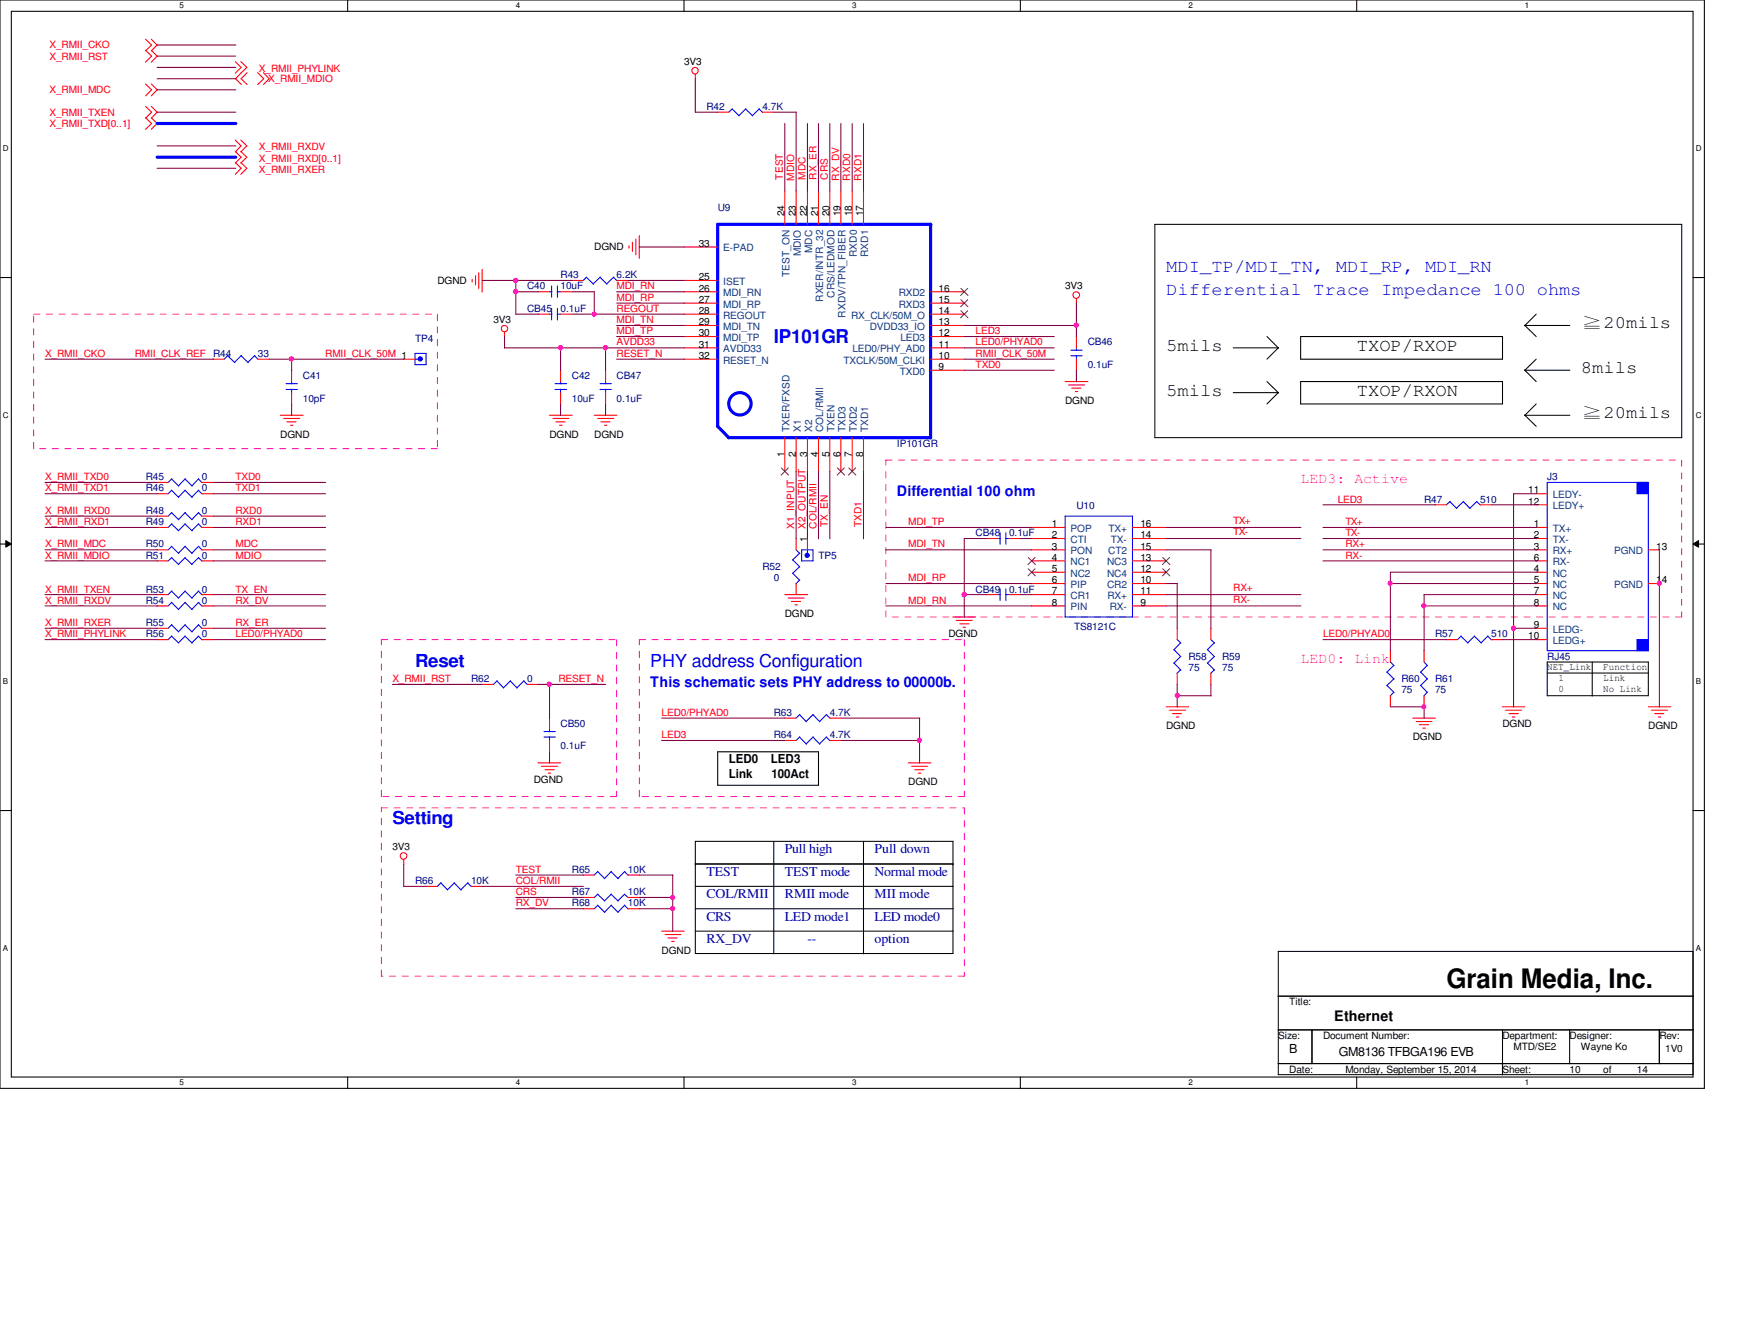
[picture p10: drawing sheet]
<svg xmlns="http://www.w3.org/2000/svg" width="279mm" height="216mm" viewBox="0 0 279 216" stroke-linecap="round" stroke-linejoin="round" font-family="sans-serif">
<path d="M0 0h274.2v175h-274.2zM1.8 1.8h270.5v171.3h-270.5z" fill="none" stroke="#000" stroke-width=".17"/>
<g fill="#fff">
<path d="M28.9 .2h.6v1.4h-.6z"/>
<path d="M28.9 173.4h.6v1.4h-.6z"/>
</g>
<path d="M55.9 0v1.8M55.9 173.1v1.9" fill="none" stroke="#000" stroke-width=".17"/>
<g fill="#fff">
<path d="M83 .2h.7v1.4h-.7z"/>
<path d="M83 173.4h.7v1.4h-.7z"/>
</g>
<path d="M110 0v1.8M110 173.1v1.9" fill="none" stroke="#000" stroke-width=".17"/>
<g fill="#fff">
<path d="M137.1 .2h.7v1.4h-.7z"/>
<path d="M137.1 173.4h.7v1.4h-.7z"/>
</g>
<path d="M164.1 0v1.8M164.1 173.1v1.9" fill="none" stroke="#000" stroke-width=".17"/>
<g fill="#fff">
<path d="M191.2 .2h.7v1.4h-.7z"/>
<path d="M191.2 173.4h.7v1.4h-.7z"/>
</g>
<path d="M218.2 0v1.8M218.2 173.1v1.9" fill="none" stroke="#000" stroke-width=".17"/>
<g fill="#fff">
<path d="M245.3 .2h.7v1.4h-.7z"/>
<path d="M245.3 173.4h.7v1.4h-.7z"/>
<path d="M.5 23.2h.9v1.4h-.9z"/>
<path d="M272.8 23.2h.9v1.4h-.9z"/>
<path d="M.5 66h.9v1.4h-.9z"/>
<path d="M272.8 66h.9v1.4h-.9z"/>
</g>
<path d="M0 44.6h1.8M272.3 44.6h1.9" fill="none" stroke="#000" stroke-width=".17"/>
<g fill="#fff">
<path d="M.5 108.8h.8v1.4h-.8z"/>
<path d="M272.8 108.8h.8v1.4h-.8z"/>
</g>
<path d="M0 87.5h1.8M272.3 87.5h1.9" fill="none" stroke="#000" stroke-width=".17"/>
<path d="M.9 86.9l.9 .6-.9 .5zM272.3 87.5l.9-.6v1.1z" fill="#000"/>
<path d="M.9 86.9l.9 .6-.9 .5zM272.3 87.5l.9-.6v1.1z" fill="none" stroke="#000" stroke-width=".16"/>
<g fill="#fff">
<path d="M.5 151.7h.8v1.4h-.8z"/>
<path d="M272.8 151.7h.8v1.4h-.8z"/>
</g>
<g fill="none" stroke="#000" stroke-width=".17">
<path d="M185.8 36.1h84.7v34.3h-84.7zM198.4 55.9h7.3M203.8 54.1l1.9 1.9M205.7 55.9l-1.9 1.8M209.2 54.1h32.5v3.6h-32.5zM245.2 59.5l1.9 1.8M245.2 52.3l1.9 1.8M245.3 59.5h7.2M245.3 52.3h7.2M247.1 50.5l-1.9 1.9M247.1 57.7l-1.9 1.9M198.4 63.1h7.3"/>
<path d="M203.8 61.3l1.9 1.9M205.7 63.1l-1.9 1.8M209.2 61.3h32.5v3.6h-32.5zM245.2 66.7l1.9 1.8M245.3 66.8h7.2M247.1 64.9l-1.9 1.9M248.9 108.2h16.3M248.9 106.4h16.2v5.4h-16.2zM256.1 106.4v5.5M0 130.3h1.8M111.8 138.9h.1M111.8 135.3h41.5v18h-41.5z"/>
<path d="M111.8 138.9h41.5M115.4 120.9h16.3v5.3h-16.3zM124.5 135.3v18M138.9 135.3v18M153.3 138.9h.1M272.3 130.3h1.9M111.8 142.5h41.5M111.8 146.1h41.5M111.8 149.7h41.5M205.6 153h66.7v19.8h-66.7zM205.6 160.1h66.7M205.6 165.6h66.7"/>
<path d="M205.6 171h66.7M211 165.6v5.4M241.7 165.5v7.3M252.5 165.6v5.4M266.9 165.6v5.4"/>
</g>
<g fill="none" stroke="#f0f" stroke-width=".16" stroke-dasharray="1 1 1 1 1 1 1 1">
<path d="M5.4 50.5h65M70.4 50.5v21.6M5.4 72.1v-21.6M70.4 72.1h-65M142.5 74h128M270.5 74v25.2M142.5 99.2v-25.2M270.5 99.2h-128M61.3 102.8h37.9M99.2 102.8v25.3M102.8 102.8h52.3M155.1 102.8v25.3"/>
<path d="M61.3 128.1v-25.3M61.3 129.9h93.8M99.2 128.1h-37.9M102.8 128.1v-25.3M155.1 128.1h-52.3M155.1 129.9v27M61.3 156.9v-27M155.1 156.9h-93.8"/>
</g>
<g fill="none" stroke="#f00" stroke-width=".17">
<path d="M23.4 17.1l1 .9-1 1M23.4 6.3l1 .9-1 1M23.4 8.1l1 .9-1 1M23.4 13.5l1 .9-1 1M23.4 18.9l1 1-1 .9M24.3 17.1l1 .9-1 1M24.3 6.3l1 .9-1 1M24.3 8.1l1 .9-1 1M24.3 13.5l1 .9-1 1M24.3 18.9l1 1-1 .9M37.8 9.9l1 .9-1 1M38.7 9.9l1 .9-1 1"/>
<path d="M38.8 11.7l-.9 1 .9 .9M39.8 11.7l-1 1 1 .9M41.4 11.7l1 1-1 .9M42.4 11.7l.9 1-.9 .9M111.8 11.9v.8M37.8 22.5l1 1-1 .9M37.8 26.1l1 1-1 .9M37.8 24.3l1 1-1 .9M38.7 22.5l1 1-1 .9M38.7 26.1l1 1-1 .9M38.7 24.3l1 1-1 .9M101.2 39.5v.4"/>
<path d="M101.7 38.9v1.5M102.3 38.4v2.6M102.8 37.9v3.6M75.9 44.9v.4M76.5 44.3v1.5M77 43.9v2.5M77.6 43.3v3.6M81.2 53.4v.7M173.1 48v.8M173.1 54.1v1.8M173.1 57.7v1.8M45.1 66.8h3.7"/>
<path d="M45.6 67.3h2.6M46.1 67.8h1.5M46.7 68.4h.4M88.4 66.8h3.6M88.9 67.3h2.6M89.4 67.8h1.5M90 68.4h.4M95.6 66.8h3.6M96.1 67.3h2.6M96.6 67.8h1.5M97.2 68.4h.4M171.3 61.3h3.7"/>
<path d="M171.9 61.9h2.6M172.4 62.4h1.5M173 62.9h.4M126.2 95.6h3.7M126.8 96.1h2.6M127.3 96.7h1.5M127.9 97.2h.4M153.2 99.2h3.7M153.8 99.7h2.6M158.7 95.6h1.8M162.3 95.6h1.8M230.8 81.2h1.9"/>
<path d="M238.1 81.2h1.8M126.2 115.4h1.9M133.5 115.4h1.8M154.4 100.3h1.5M154.9 100.8h.4M187.6 113.6h3.6M188.1 114.2h2.6M188.6 114.7h1.5M189.2 115.3h.4M223.6 104.6v1.8M223.6 111.8v1.8M227.2 115.4h3.7"/>
<path d="M227.8 116h2.5M228.3 116.5h1.5M228.9 117.1h.4M241.6 113.6h3.7M242.2 114.2h2.5M242.7 114.7h1.5M243.2 115.3h.5M265.1 113.6h3.7M265.6 114.2h2.6M266.1 114.7h1.5M266.7 115.3h.4M64.9 138.2v.7"/>
<path d="M86.5 122.6h3.7M87.1 123.2h2.6M87.7 123.7h1.5M88.2 124.3h.4M146.1 122.6h3.6M146.6 123.2h2.6M147.2 123.7h1.4M147.7 124.3h.4M106.4 149.7h3.7M107 150.2h2.5M107.4 150.8h1.5M108 151.3h.5"/>
<circle cx="111.8" cy="11.4" r=".52"/>
<circle cx="81.2" cy="52.8" r=".51"/>
<circle cx="173.1" cy="47.4" r=".54"/>
<circle cx="64.9" cy="137.6" r=".54"/>
</g>
<g fill="none" stroke="#00f" stroke-width=".17">
<path d="M66.8 56.8h1.7v1.8h-1.7zM172.3 57.2h1.8M172.3 56.3h1.8M173.1 55.9v.4M173.1 57.1v.6M160.5 95.6h.4M160.9 94.7v1.8M161.8 95.6h.5M161.8 94.7v1.8M233.2 80.6l1.1 1.1M233.3 80.6l-.6 .6M235.4 80.6l1.1 1.1"/>
<path d="M235.4 80.6l-1.1 1.1M237.5 80.6l.6 .6M237.6 80.6l-1.2 1.1M128.6 114.9l1.1 1.1M128.7 114.9l-.6 .5M130.8 114.9l1.1 1.1M130.8 114.9l-1.1 1.1M132.9 114.9l.6 .6M133 114.9l-1.2 1.1M223.1 108l1.1 1.2M223.1 110.2l1.1 1.1M223.6 106.4l.6 .6"/>
<path d="M224.2 107l-1.1 1.1M224.2 109.1l-1.1 1.1M224.2 111.3l-.6 .6"/>
</g>
<circle cx="67.6" cy="57.7" r=".34" fill="#00f"/>
<g fill="none" stroke="#00f" stroke-width=".17">
<path d="M36.6 57.2l1.2 1.1M36.7 57.1l-.6 .6M38.8 57.2l1.1 1.1M38.8 57.1l-1.1 1.2M40.9 57.2l.6 .6M41 57.1l-1.1 1.2M66.8 57.7h.5M88.4 46.9h.4M88.7 46v1.8M89.6 46.9h.6M89.7 46v1.8M89.3 62.6h1.8"/>
<path d="M89.3 61.7h1.8M90.2 61.3v.4M90.2 62.6v.5M27.6 84.2l1.1 1.1M27.6 87.8l1.1 1.2M27.6 82.4l1.1 1.2M27.6 89.7l1.1 1.1M27.6 95l1.1 1.2M27.6 84.2l-.5 .6M27.6 87.8l-.5 .6M27.6 82.4l-.5 .6M27.6 89.6l-.5 .6"/>
<path d="M27.6 95l-.5 .6M29.8 84.2l1.1 1.1M29.8 87.8l1.1 1.2M29.8 82.4l1.1 1.2M29.8 89.7l1.1 1.1M29.8 95l1.1 1.2M29.8 84.2l-1.1 1.1M29.8 87.8l-1.1 1.1M29.8 82.4l-1.1 1.1M29.8 89.6l-1.1 1.1M29.8 95l-1.1 1.1M31.9 84.2l.6 .6"/>
<path d="M31.9 87.8l.6 .6M31.9 82.4l.6 .6M31.9 89.7l.6 .5M31.9 95l.6 .6M32 84.2l-1.1 1.1M32 87.8l-1.1 1.1M32 82.4l-1.1 1.1M32 89.6l-1.1 1.1M32 95l-1.1 1.1M128.9 88.4h1.9v1.8h-1.9zM27.6 100.5l1.1 1.1M27.6 100.4l-.5 .6"/>
<path d="M29.8 100.5l1.1 1.1M29.8 100.4l-1.1 1.2M31.9 100.5l.6 .5M32 100.4l-1.1 1.2M79.9 109.5l1.1 1.1M80 109.4l-.6 .6M82.1 109.5l1.1 1.1M82.1 109.4l-1.1 1.2M84.2 109.5l.6 .6M84.3 109.4l-1.2 1.2M87.5 118.5h1.8M87.5 117.6h1.8"/>
<path d="M88.4 117.2v.4M88.4 118.4v.6M128.6 118.5l1.1 1.1M128.7 118.4l-.6 .6M130.8 118.5l1.1 1.1M130.8 118.4l-1.1 1.2M132.9 118.5l.6 .6M133 118.4l-1.2 1.2M194.2 104.4l1.2 1.2M194.2 106.6l1.2 1.1M194.8 102.8l.6 .6M195.3 103.3l-1.1 1.2"/>
<path d="M195.3 105.5l-1.1 1.1M195.3 107.7l-.6 .5M228.5 108l1.1 1.2M228.5 110.2l1.1 1.1M229.1 106.4l.5 .6M229.6 107l-1.1 1.1M229.6 109.1l-1.1 1.1M229.6 111.3l-.6 .6M235 102.3l1.1 1.1M235 102.2l-.6 .6M237.2 102.3l1.1 1.1M237.2 102.2l-1.1 1.1"/>
<path d="M239.3 102.3l.6 .6M239.4 102.2l-1.1 1.1M70.9 141.9l1.1 1.2M71 141.9l-.6 .6M73.1 141.9l1.1 1.2M73.1 141.9l-1.1 1.1M75.2 141.9l.6 .6M75.3 141.9l-1.2 1.1"/>
<circle cx="67.6" cy="57.7" r=".34"/>
</g>
<g fill="none" stroke="#f00" stroke-width=".17">
<path d="M110 39.7h5.4M126.2 30.7v5.4M128.1 30.7v5.4M129.9 30.7v5.4M131.7 30.7v5.4M133.5 30.7v5.4M135.3 30.7v5.4M137.1 30.7v5.4M138.9 30.7v5.4M34.3 57.7h1.8M41.5 57.7h1.8M64.9 57.7h1.9"/>
<path d="M86.6 46.9h1.8M90.2 46.9h1.8M90.2 59.5v1.8M110 57.7h5.4M110 55.9h5.4M110 54.1h5.4M110 52.3h5.4M110 50.5h5.4M110 48.7h5.4M110 46.9h5.4M110 45.1h5.4M149.7 57.7h5.4"/>
<path d="M149.7 59.5h5.4M149.7 55.9h5.4M149.7 54.1h5.4M149.7 52.3h5.4M149.7 50.5h5.4M149.7 48.7h5.4M149.7 46.9h5.4M90.2 63.1v1.8M126.2 70.4v5.4M128.1 70.4v5.4M129.9 70.4v5.4M131.7 70.4v5.4"/>
<path d="M133.5 70.4v5.4M135.3 70.4v5.4M137.1 70.4v5.4M138.9 70.4v5.4M25.3 84.8h1.8M25.3 88.4h1.8M25.3 83h1.8M25.3 90.2h1.8M25.3 95.6h1.8M32.5 84.8h1.8M32.5 88.4h1.8M32.5 83h1.8"/>
<path d="M32.5 90.2h1.8M32.5 95.6h1.8M25.3 101h1.8M32.5 101h1.8M77.6 110h1.8M84.8 110h1.8M88.4 115.4v1.8M88.4 119v1.9M126.2 119h1.9M133.5 119h1.8M194.8 101v1.8M194.8 108.2v1.8"/>
<path d="M229.1 104.6v1.8M229.1 111.8v1.8M232.7 102.8h1.7M239.9 102.8h1.8M68.5 142.5h1.9M75.8 142.5h1.8"/>
</g>
<g fill="none" stroke="#00f" stroke-width=".51">
<path d="M149.7 36.1v34.3M149.7 36.1h-34.3v32.5M115.4 68.5l1.8 1.9M117.2 70.4h32.5"/>
<circle cx="119" cy="64.9" r="1.8"/>
</g>
<path d="M154.6 50l1.1 1.1M154.6 48.2l1.1 1.1M154.6 46.4l1.1 1.1M155.7 50l-1.2 1.1M155.7 48.2l-1.2 1.1M155.7 46.4l-1.2 1.1M125.7 75.2l1.1 1.2M126.8 75.2l-1.2 1.2M134.7 75.2l1.1 1.2M135.8 75.2l-1.1 1.2M136.5 75.2l1.2 1.2M137.6 75.2l-1.1 1.2" fill="none" stroke="#804000" stroke-width=".16"/>
<circle cx="129.8" cy="89.3" r=".34" fill="#00f"/>
<g fill="none" stroke="#00f" stroke-width=".17">
<path d="M117.8 17.5l1.1 1.1M117.8 17.5l-.6 .5M119.9 17.5l1.2 1.1M120 17.5l-1.1 1.1M122.1 17.5l.6 .6M122.1 17.5l-1.1 1.1M88.4 50.5h.4M88.7 49.6v1.8M89.6 50.5h.6M89.7 49.6v1.8M94.3 44.6l1.2 1.1M94.4 44.5l-.6 .6"/>
<path d="M96.5 44.6l1.1 1.1M96.6 44.5l-1.2 1.1M98.7 44.6l.5 .5M98.7 44.5l-1.1 1.1M46 62.6h1.8M46 61.7h1.8M46.9 61.3v.4M46.9 62.6v.5M248.9 77.6h16.2v27h-16.2zM127.5 90l1.2 1.1M127.5 92.2l1.2 1.1M128.1 88.4l.6 .6"/>
<path d="M128.6 88.9l-1.1 1.1M128.6 91.1l-1.1 1.1M128.6 93.3l-.6 .6M129.9 88.4v.6M27.6 102.3l1.1 1.1M27.6 102.2l-.5 .6M29.8 102.3l1.1 1.1M29.8 102.2l-1.1 1.1M31.9 102.3l.6 .6M32 102.2l-1.1 1.1M188.8 104.4l1.1 1.2M188.8 106.6l1.1 1.1"/>
<path d="M189.4 102.8l.5 .6M189.9 103.3l-1.1 1.2M189.9 105.5l-1.1 1.1M189.9 107.7l-.6 .5M96.1 140.1l1.2 1.2M96.2 140.1l-.6 .6M98.3 140.1l1.1 1.2M98.3 140.1l-1.1 1.1M100.5 140.1l.5 .6M100.5 140.1l-1.1 1.1"/>
<circle cx="129.8" cy="89.3" r=".34"/>
</g>
<g fill="none" stroke="#f00" stroke-width=".17">
<path d="M115.4 18h1.8M122.6 18h1.9M46.9 59.5v1.8M86.6 50.5h1.8M90.2 50.5h1.8M92 45.1h1.8M99.2 45.1h1.8M46.9 63.1v1.8M128.1 86.6v1.8M128.1 93.8v1.8M129.9 86.6v1.8M25.3 102.8h1.8"/>
<path d="M32.5 102.8h1.8M189.4 101v1.8M189.4 108.2v1.8M93.8 140.7h1.8M101 140.7h1.8"/>
</g>
<path d="M263.3 77.6h1.8v1.8h-1.8z" fill-rule="evenodd" fill="#00f"/>
<path d="M263.3 77.6h1.8v1.8h-1.8z" fill="none" stroke="#00f" stroke-width=".17"/>
<path d="M263.3 102.8h1.8v1.8h-1.8z" fill-rule="evenodd" fill="#00f"/>
<g fill="none" stroke="#00f" stroke-width=".17">
<path d="M27.6 78.8l1.1 1.2M27.6 77l1.1 1.1M27.6 78.8l-.5 .6M27.6 77l-.5 .6M29.8 78.8l1.1 1.2M29.8 77l1.1 1.1M29.8 78.8l-1.1 1.1M29.8 77l-1.1 1.1M31.9 78.8l.6 .6M31.9 77l.6 .6M32 78.8l-1.1 1.1M32 77l-1.1 1.1"/>
<path d="M96.5 62.6h1.8M96.5 61.7h1.8M97.4 61.3v.4M97.4 62.6v.5M27.6 96.9l1.1 1.1M27.6 96.8l-.5 .6M29.8 96.9l1.1 1.1M29.8 96.8l-1.1 1.2M31.9 96.9l.6 .6M32 96.8l-1.1 1.2M160.5 86.6h.4M160.9 85.6v1.9"/>
<path d="M161.8 86.6h.5M161.8 85.6v1.9M171.3 83h10.9v16.2h-10.9zM263.3 102.8h1.8v1.8h-1.8zM96.1 143.8l1.2 1.1M96.1 145.5l1.2 1.2M96.2 143.7l-.6 .6M96.2 145.5l-.6 .6M98.3 143.8l1.1 1.1M98.3 145.5l1.1 1.2M98.3 143.7l-1.1 1.1M98.3 145.5l-1.1 1.1"/>
<path d="M100.5 143.8l.5 .5M100.5 145.5l.5 .6M100.5 143.7l-1.1 1.1M100.5 145.5l-1.1 1.1"/>
</g>
<g fill="none" stroke="#f00" stroke-width=".17">
<path d="M97.4 59.5v1.8M25.3 79.4h1.8M25.3 77.6h1.8M32.5 79.4h1.8M32.5 77.6h1.8M97.4 63.1v1.8M247.1 79.4h1.8M25.3 97.4h1.8M32.5 97.4h1.8M158.7 86.6h1.8M162.3 86.6h1.8M165.9 84.8h5.4"/>
<path d="M165.9 86.6h5.4M165.9 88.4h5.4M165.9 92h5.4M165.9 93.8h5.4M165.9 90.2h5.4M165.9 95.6h5.4M165.9 97.4h5.4M182.2 84.8h5.4M182.2 86.6h5.4M182.2 88.4h5.4M182.2 92h5.4M182.2 93.8h5.4"/>
<path d="M182.2 90.2h5.4M182.2 95.6h5.4M182.2 97.4h5.4M247.1 84.8h1.8M247.1 86.6h1.8M247.1 88.4h1.8M247.1 92h1.8M247.1 93.8h1.8M247.1 90.2h1.8M247.1 95.6h1.8M247.1 97.4h1.8M247.1 81.2h1.8"/>
<path d="M265.1 88.4h1.8M265.1 93.8h1.8M247.1 101h1.8M247.1 102.8h1.8M93.8 144.3h1.8M93.8 146.1h1.8M101 144.3h1.8M101 146.1h1.8"/>
</g>
<path d="M165.4 89.6l1.1 1.2M165.4 91.4l1.1 1.2M166.5 89.6l-1.1 1.2M166.5 91.4l-1.1 1.2M187 91.4l1.2 1.2M187 89.6l1.2 1.2M188.1 91.4l-1.1 1.2M188.1 89.6l-1.1 1.2" fill="none" stroke="#804000" stroke-width=".16"/>
<path d="M25.3 19.9h12.6M25.3 25.3h12.6" fill="none" stroke="#00f" stroke-width=".51"/>
<g fill="none" stroke="#800040" stroke-width=".17">
<path d="M25.3 18h12.6M25.3 14.4h12.6M25.3 10.8h12.6M25.3 12.7h12.6M25.3 9h12.6M25.3 7.2h12.6M111.8 18h3.7M111.8 12.7v5.4M124.5 18h3.6M126.2 19.9v10.8M128.1 18v12.7M129.9 19.9v10.8"/>
<path d="M131.7 19.9v10.8M133.5 19.9v10.8M135.3 19.9v10.8M137.1 19.9v10.8M138.9 19.9v10.8M25.3 23.5h12.6M25.3 27.1h12.6M102.8 39.7h7.3M7.2 57.7h27.1M43.3 57.7h21.7M46.9 57.7v1.9M77.6 45.1h14.4"/>
<path d="M81.2 55.9h28.9M81.2 54.1v1.9M83 46.9h3.6M83 45.1v5.4M83 50.5h3.6M90.2 55.9v3.7M92 46.9h3.6M92 50.5h18.1M95.6 46.9v3.6M97.4 55.9v3.7M99.2 54.1h10.9M99.2 52.3h10.9"/>
<path d="M99.2 46.9h10.9M99.2 48.7h10.9M99.2 57.7h10.9M101 45.1h9.1M155.1 54.1h14.5M155.1 52.3h18.1M155.1 55.9h14.5M155.1 59.5h14.5M155.1 57.7h14.5M173.1 48.7v5.4M173.1 59.5v1.9M7.2 79.4h18.1"/>
<path d="M7.2 77.6h18.1M34.3 79.4h18.1M34.3 77.6h18.1M46.9 64.9v1.9M90.2 64.9v1.9M97.4 64.9v1.9M128.1 75.8v10.8M129.9 75.8v10.8M131.7 75.8v10.8M133.5 75.8v10.8M138.9 75.8v10.8M243.4 79.4h3.7"/>
<path d="M243.5 79.4v34.3M7.2 88.4h18.1M7.2 95.6h18.1M7.2 90.2h18.1M7.2 97.4h18.1M7.2 84.8h18.1M7.2 83h18.1M34.3 88.4h18.1M34.3 95.6h18.1M34.3 90.2h18.1M34.3 97.4h18.1M34.3 84.8h18.1"/>
<path d="M34.3 83h18.1M142.5 88.4h23.5M142.5 93.8h23.5M142.5 97.4h23.5M142.5 84.8h23.5M155.1 95.6h3.6M158.7 86.6h-3.6v12.6M164.1 86.6h1.9M164.1 95.6h1.9M187.6 86.6h21.7M187.6 88.4h7.2M187.6 95.6h21.7"/>
<path d="M187.6 93.8h1.8M187.6 97.4h21.7M187.6 84.8h21.7M189.4 93.8v7.2M194.8 88.4v12.6M212.8 86.6h34.3M212.8 88.4h34.3M212.8 90.2h34.3M212.8 84.8h34.3M212.8 81.2h18.1M223.6 93.8h23.5M229.1 97.4h18"/>
<path d="M239.9 81.2h7.2M247.1 95.6h-18v9M247.1 92h-23.5v12.6M266.9 88.4v25.3M7.2 101h18.1M7.2 102.8h18.1M34.3 101h18.1M34.3 102.8h18.1M63.1 110h14.5M86.6 110h10.9M88.4 110v5.5M106.4 119h19.9"/>
<path d="M106.4 115.4h19.9M135.3 119h12.7M135.3 115.4h12.7M147.9 115.4v7.3M189.4 110v3.7M189.4 111.8h5.4M194.8 110v1.9M212.8 102.8h19.9M223.6 113.6h5.5M229.1 113.6v1.9M241.7 102.8h5.4M243.5 101h3.6"/>
<path d="M64.9 138.9v3.6M88.4 120.9v1.8M64.9 142.5h3.7M77.6 142.5h16.3M83 146.1h10.9M83 140.7h10.9M83 144.3h10.9M102.8 146.1h5.4M102.8 140.7h5.4M102.8 144.3h5.4M108.2 140.7v9"/>
</g>
<circle cx="173.1" cy="52.3" r=".36" fill="#f0f"/>
<circle cx="173.1" cy="52.3" r=".36" fill="none" stroke="#f0f" stroke-width=".17"/>
<circle cx="147.9" cy="119" r=".35" fill="#f0f"/>
<circle cx="147.9" cy="119" r=".35" fill="none" stroke="#f0f" stroke-width=".17"/>
<circle cx="97.4" cy="55.9" r=".35" fill="#f0f"/>
<circle cx="97.4" cy="55.9" r=".35" fill="none" stroke="#f0f" stroke-width=".17"/>
<circle cx="108.2" cy="146.1" r=".35" fill="#f0f"/>
<circle cx="108.2" cy="146.1" r=".35" fill="none" stroke="#f0f" stroke-width=".17"/>
<circle cx="108.2" cy="144.3" r=".34" fill="#f0f"/>
<circle cx="108.2" cy="144.3" r=".34" fill="none" stroke="#f0f" stroke-width=".17"/>
<circle cx="95.6" cy="50.5" r=".34" fill="#f0f"/>
<circle cx="95.6" cy="50.5" r=".34" fill="none" stroke="#f0f" stroke-width=".17"/>
<circle cx="90.2" cy="55.9" r=".35" fill="#f0f"/>
<circle cx="90.2" cy="55.9" r=".35" fill="none" stroke="#f0f" stroke-width=".17"/>
<circle cx="83" cy="45.1" r=".36" fill="#f0f"/>
<circle cx="83" cy="45.1" r=".36" fill="none" stroke="#f0f" stroke-width=".17"/>
<circle cx="82.9" cy="46.9" r=".37" fill="#f0f"/>
<circle cx="82.9" cy="46.9" r=".37" fill="none" stroke="#f0f" stroke-width=".17"/>
<circle cx="46.9" cy="57.7" r=".36" fill="#f0f"/>
<circle cx="46.9" cy="57.7" r=".36" fill="none" stroke="#f0f" stroke-width=".17"/>
<circle cx="88.3" cy="110" r=".35" fill="#f0f"/>
<circle cx="88.3" cy="110" r=".35" fill="none" stroke="#f0f" stroke-width=".17"/>
<circle cx="223.6" cy="93.8" r=".34" fill="#f0f"/>
<circle cx="223.6" cy="93.8" r=".34" fill="none" stroke="#f0f" stroke-width=".17"/>
<circle cx="229" cy="97.4" r=".34" fill="#f0f"/>
<circle cx="229" cy="97.4" r=".34" fill="none" stroke="#f0f" stroke-width=".17"/>
<circle cx="229" cy="113.6" r=".34" fill="#f0f"/>
<circle cx="229" cy="113.6" r=".34" fill="none" stroke="#f0f" stroke-width=".17"/>
<circle cx="155.1" cy="95.6" r=".36" fill="#f0f"/>
<circle cx="155.1" cy="95.6" r=".36" fill="none" stroke="#f0f" stroke-width=".17"/>
<circle cx="189.4" cy="111.8" r=".34" fill="#f0f"/>
<circle cx="189.4" cy="111.8" r=".34" fill="none" stroke="#f0f" stroke-width=".17"/>
<circle cx="266.9" cy="93.8" r=".34" fill="#f0f"/>
<circle cx="266.9" cy="93.8" r=".34" fill="none" stroke="#f0f" stroke-width=".17"/>
<circle cx="243.4" cy="101" r=".35" fill="#f0f"/>
<circle cx="243.4" cy="101" r=".35" fill="none" stroke="#f0f" stroke-width=".17"/>
<text font-size="4.3" x="232.7" y="158.8">Grain Media, Inc.</text>
<text font-size="3" fill="#00f" x="124.5" y="55.2">IP101GR</text>
<g font-size="2.9" fill="#00f">
<text x="187.6" y="43.8">MDI_TP/MDI_TN, MDI_RP, MDI_RN</text>
<text x="187.6" y="47.4">Differential Trace Impedance 100 ohms</text>
<text x="66.8" y="107.3">Reset</text>
<text x="104.6" y="107.2">PHY address Configuration</text>
<text x="63.1" y="132.5">Setting</text>
</g>
<g font-size="2.9">
<text x="254.3" y="52.8">≧20mils</text>
<text x="187.6" y="56.4">5mils</text>
<text x="218.2" y="56.4">TXOP/RXOP</text>
<text x="187.6" y="63.6">5mils</text>
<text x="218.2" y="63.6">TXOP/RXON</text>
<text x="254.3" y="60">8mils</text>
<text x="254.3" y="67.2">≧20mils</text>
</g>
<g font-size="2.3" fill="#f0f">
<text x="209.2" y="77.7">LED3: Active</text>
<text x="209.2" y="106.5">LED0: Link</text>
</g>
<g font-size="2.3" fill="#00f">
<text x="144.3" y="79.7">Differential 100 ohm</text>
<text x="104.6" y="110.4">This schematic sets PHY address to 00000b.</text>
</g>
<text font-size="2.3" x="214.6" y="164.1">Ethernet</text>
<g font-size="2.2" fill="#0000a0">
<text x="126.2" y="137.2">Pull high</text>
<text x="140.7" y="137.2">Pull down</text>
<text x="113.6" y="140.8">TEST</text>
<text x="126.2" y="140.8">TEST mode</text>
<text x="140.7" y="140.8">Normal mode</text>
<text x="113.6" y="148">CRS</text>
<text x="113.6" y="144.4">COL/RMII</text>
<text x="126.2" y="148">LED mode1</text>
<text x="126.2" y="144.4">RMII mode</text>
<text x="140.7" y="144.4">MII mode</text>
<text x="140.7" y="148">LED mode0</text>
<text x="113.6" y="151.6">RX_DV</text>
<text x="129.9" y="151.6">--</text>
<text x="140.7" y="151.6">option</text>
</g>
<g font-size="2">
<text x="117.2" y="122.7">LED0</text>
<text x="117.2" y="125.1">Link</text>
<text x="124" y="122.7">LED3</text>
<text x="124.1" y="125.1">100Act</text>
<text x="207.4" y="169.2">B</text>
<text x="215.3" y="169.7">GM8136 TFBGA196 EVB</text>
</g>
<g font-size="1.6" fill="#f00">
<text x="8" y="7.8">X_RMII_CKO</text>
<text x="8" y="9.6">X_RMII_RST</text>
<text x="41.7" y="11.6">X_RMII_PHYLINK</text>
<text x="8" y="15">X_RMII_MDC</text>
<text x="43.1" y="13.2">X_RMII_MDIO</text>
<text x="8" y="18.6">X_RMII_TXEN</text>
<text x="8" y="20.4">X_RMII_TXD[0..1]</text>
<text x="41.7" y="24.2">X_RMII_RXDV</text>
<text x="41.7" y="27.8">X_RMII_RXER</text>
<text x="41.7" y="26">X_RMII_RXD[0..1]</text>
<text x="125.9" y="28.9" transform="rotate(-90 125.9 28.9)">TEST</text>
<text x="127.7" y="29" transform="rotate(-90 127.7 29)">MDIO</text>
<text x="129.5" y="28.9" transform="rotate(-90 129.5 28.9)">MDC</text>
<text x="131.4" y="28.9" transform="rotate(-90 131.4 28.9)">RX_ER</text>
<text x="133.1" y="28.9" transform="rotate(-90 133.1 28.9)">CRS</text>
<text x="135" y="29" transform="rotate(-90 135 29)">RX_DV</text>
<text x="136.7" y="29" transform="rotate(-90 136.7 29)">RXD0</text>
<text x="138.6" y="29" transform="rotate(-90 138.6 29)">RXD1</text>
<text x="99.2" y="46.5">MDI_RN</text>
<text x="99.2" y="48.3">MDI_RP</text>
<text x="99.2" y="50.2">REGOUT</text>
<text x="99.2" y="53.8">MDI_TP</text>
<text x="99.2" y="51.9">MDI_TN</text>
<text x="156.9" y="53.8">LED3</text>
<text x="7.2" y="57.4">X_RMII_CKO</text>
<text x="21.7" y="57.4">RMII_CLK_REF</text>
<text x="52.3" y="57.4">RMII_CLK_50M 1</text>
<text x="99.2" y="55.5">AVDD33</text>
<text x="99.2" y="57.4">RESET_N</text>
<text x="156.9" y="59.2">TXD0</text>
<text x="156.9" y="55.5">LED0/PHYAD0</text>
<text x="156.9" y="57.4">RMII_CLK_50M</text>
<text x="7.2" y="77.2">X_RMII_TXD0</text>
<text x="37.9" y="77.2">TXD0</text>
<text x="7.2" y="82.6">X_RMII_RXD0</text>
<text x="7.2" y="79">X_RMII_TXD1</text>
<text x="37.9" y="79">TXD1</text>
<text x="37.9" y="82.6">RXD0</text>
<text x="215.2" y="80.8">LED3</text>
<text x="7.2" y="88">X_RMII_MDC</text>
<text x="7.2" y="84.4">X_RMII_RXD1</text>
<text x="7.2" y="89.8">X_RMII_MDIO</text>
<text x="37.9" y="84.4">RXD1</text>
<text x="37.9" y="89.8">MDIO</text>
<text x="37.9" y="88">MDC</text>
<text x="127.7" y="85" transform="rotate(-90 127.7 85)">X1_INPUT</text>
<text x="129.5" y="85" transform="rotate(-90 129.5 85)">X2_OUTPUT</text>
<text x="131.4" y="85" transform="rotate(-90 131.4 85)">COL/RMII</text>
<text x="133.1" y="84.8" transform="rotate(-90 133.1 84.8)">TX_EN</text>
<text x="138.6" y="84.8" transform="rotate(-90 138.6 84.8)">TXD1</text>
<text x="146.1" y="84.4">MDI_TP</text>
<text x="146.1" y="88">MDI_TN</text>
<text x="198.4" y="86">TX-</text>
<text x="198.4" y="84.2">TX+</text>
<text x="216.4" y="89.8">RX-</text>
<text x="216.4" y="88">RX+</text>
<text x="216.4" y="84.4">TX+</text>
<text x="216.4" y="86.2">TX-</text>
<text x="7.2" y="95.3">X_RMII_TXEN</text>
<text x="37.9" y="95.3">TX_EN</text>
<text x="146.1" y="93.4">MDI_RP</text>
<text x="198.4" y="95">RX+</text>
<text x="7.2" y="97">X_RMII_RXDV</text>
<text x="7.2" y="100.6">X_RMII_RXER</text>
<text x="37.9" y="97">RX_DV</text>
<text x="37.9" y="100.6">RX_ER</text>
<text x="146.1" y="97">MDI_RN</text>
<text x="198.4" y="96.9">RX-</text>
<text x="7.2" y="102.4">X_RMII_PHYLINK</text>
<text x="37.9" y="102.4">LED0/PHYAD0</text>
<text x="212.8" y="102.4">LED0/PHYAD0</text>
<text x="63.1" y="109.6">X_RMII_RST</text>
<text x="89.8" y="109.6">RESET_N</text>
<text x="106.4" y="118.7">LED3</text>
<text x="106.4" y="115.1">LED0/PHYAD0</text>
<text x="83" y="140.3">TEST</text>
<text x="83" y="143.9">CRS</text>
<text x="83" y="142.1">COL/RMII</text>
<text x="83" y="145.7">RX_DV</text>
</g>
<g font-size="1.6">
<text x="110" y="10.5">3V3</text>
<text x="126.2" y="34.8" transform="rotate(-90 126.2 34.8)">24</text>
<text x="128" y="34.8" transform="rotate(-90 128 34.8)">23</text>
<text x="129.8" y="34.8" transform="rotate(-90 129.8 34.8)">22</text>
<text x="131.6" y="34.8" transform="rotate(-90 131.6 34.8)">21</text>
<text x="133.4" y="34.8" transform="rotate(-90 133.4 34.8)">20</text>
<text x="135.2" y="34.8" transform="rotate(-90 135.2 34.8)">19</text>
<text x="137" y="34.8" transform="rotate(-90 137 34.8)">18</text>
<text x="138.9" y="34.8" transform="rotate(-90 138.9 34.8)">17</text>
<text x="95.6" y="40.2">DGND</text>
<text x="112.4" y="39.7">33</text>
<text x="70.4" y="45.6">DGND</text>
<text x="112.4" y="45">25</text>
<text x="112.4" y="46.9">26</text>
<text x="151" y="46.9">16</text>
<text x="171.3" y="46.5">3V3</text>
<text x="79.4" y="51.9">3V3</text>
<text x="112.4" y="48.7">27</text>
<text x="112.4" y="50.5">28</text>
<text x="112.4" y="52.3">29</text>
<text x="151" y="52.3">13</text>
<text x="151" y="50.5">14</text>
<text x="151" y="48.7">15</text>
<text x="112.4" y="54.1">30</text>
<text x="112.4" y="55.9">31</text>
<text x="112.4" y="57.7">32</text>
<text x="151" y="59.5">9</text>
<text x="151" y="57.7">10</text>
<text x="151" y="55.9">11</text>
<text x="151" y="54.1">12</text>
<text x="171.3" y="64.9">DGND</text>
<text x="45.1" y="70.4">DGND</text>
<text x="88.4" y="70.4">DGND</text>
<text x="95.6" y="70.4">DGND</text>
<text x="126.2" y="73.5" transform="rotate(-90 126.2 73.5)">1</text>
<text x="128" y="73.5" transform="rotate(-90 128 73.5)">2</text>
<text x="129.8" y="73.5" transform="rotate(-90 129.8 73.5)">3</text>
<text x="131.6" y="73.5" transform="rotate(-90 131.6 73.5)">4</text>
<text x="133.4" y="73.5" transform="rotate(-90 133.4 73.5)">5</text>
<text x="135.2" y="73.5" transform="rotate(-90 135.2 73.5)">6</text>
<text x="137" y="73.5" transform="rotate(-90 137 73.5)">7</text>
<text x="138.9" y="73.5" transform="rotate(-90 138.9 73.5)">8</text>
<text x="245.8" y="79.3">11</text>
<text x="245.8" y="81.1">12</text>
<text x="129.8" y="87.1" transform="rotate(-90 129.8 87.1)">1</text>
<text x="169.2" y="84.8">1</text>
<text x="169.2" y="86.5">2</text>
<text x="169.2" y="88.3">3</text>
<text x="183.4" y="88.3">15</text>
<text x="183.4" y="86.5">14</text>
<text x="183.4" y="84.8">16</text>
<text x="246.7" y="84.8">1</text>
<text x="246.7" y="86.5">2</text>
<text x="246.7" y="88.3">3</text>
<text x="266.4" y="88.3">13</text>
<text x="169.2" y="90.1">4</text>
<text x="169.2" y="91.9">5</text>
<text x="169.2" y="93.8">6</text>
<text x="169.2" y="95.5">7</text>
<text x="183.4" y="95.5">11</text>
<text x="183.4" y="93.8">10</text>
<text x="183.4" y="91.9">12</text>
<text x="183.4" y="90.1">13</text>
<text x="246.7" y="91.9">4</text>
<text x="246.7" y="93.8">5</text>
<text x="246.7" y="90.1">6</text>
<text x="246.7" y="95.5">7</text>
<text x="266.4" y="93.8">14</text>
<text x="126.2" y="99.2">DGND</text>
<text x="169.2" y="97.4">8</text>
<text x="183.4" y="97.4">9</text>
<text x="246.7" y="97.4">8</text>
<text x="246.7" y="101">9</text>
<text x="152.6" y="102.4">DGND</text>
<text x="245.8" y="102.8">10</text>
<text x="248.9" y="107.7">NET_Link</text>
<text x="257.9" y="107.7">Function</text>
<text x="250.7" y="109.5">1</text>
<text x="250.7" y="111.3">0</text>
<text x="257.9" y="111.3">No Link</text>
<text x="257.9" y="109.5">Link</text>
<text x="187.6" y="117.2">DGND</text>
<text x="227.2" y="119">DGND</text>
<text x="241.7" y="116.9">DGND</text>
<text x="265.1" y="117.2">DGND</text>
<text x="85.9" y="125.9">DGND</text>
<text x="146.1" y="126.2">DGND</text>
<text x="63.1" y="136.7">3V3</text>
<text x="106.4" y="153.3">DGND</text>
<text x="207.4" y="161.6">Title:</text>
<text x="205.6" y="167">Size:</text>
<text x="212.8" y="167">Document Number:</text>
<text x="241.7" y="167">Department:</text>
<text x="252.5" y="167">Designer:</text>
<text x="266.9" y="167">Rev:</text>
<text x="207.4" y="172.4">Date:</text>
<text x="216.4" y="172.4">Monday, September 15, 2014</text>
<text x="241.7" y="172.4">Sheet:</text>
<text x="243.5" y="168.8">MTD/SE2</text>
<text x="252.5" y="172.4">10</text>
<text x="254.3" y="168.8">Wayne Ko</text>
<text x="257.9" y="172.4">of</text>
<text x="263.3" y="172.4">14</text>
<text x="267.8" y="169.2">1V0</text>
</g>
<g font-size="1.6" fill="#000080">
<text x="113.6" y="17.7">R42</text>
<text x="122.6" y="17.7">4.7K</text>
<text x="115.4" y="33.9">U9</text>
<text x="84.8" y="46.5">C40</text>
<text x="90.2" y="46.5">10uF</text>
<text x="90.2" y="44.7">R43</text>
<text x="99.2" y="44.7">6.2K</text>
<text x="84.8" y="50.2">CB45</text>
<text x="90.2" y="50.2">0.1uF</text>
<text x="34.3" y="57.4">R44</text>
<text x="41.5" y="57.4">33</text>
<text x="66.8" y="55">TP4</text>
<text x="175" y="55.5">CB46</text>
<text x="175" y="59.2">0.1uF</text>
<text x="48.7" y="61">C41</text>
<text x="48.7" y="64.6">10pF</text>
<text x="92" y="61">C42</text>
<text x="92" y="64.6">10uF</text>
<text x="99.2" y="61">CB47</text>
<text x="99.2" y="64.6">0.1uF</text>
<text x="144.3" y="71.8">IP101GR</text>
<text x="23.5" y="77.2">R45</text>
<text x="32.5" y="77.2">0</text>
<text x="248.9" y="77.2">J3</text>
<text x="23.5" y="82.6">R48</text>
<text x="23.5" y="79">R46</text>
<text x="32.5" y="82.6">0</text>
<text x="32.5" y="79">0</text>
<text x="173.1" y="81.9">U10</text>
<text x="229.1" y="80.8">R47</text>
<text x="238.1" y="80.8">510</text>
<text x="23.5" y="84.4">R49</text>
<text x="23.5" y="88">R50</text>
<text x="23.5" y="89.8">R51</text>
<text x="32.5" y="84.4">0</text>
<text x="32.5" y="88">0</text>
<text x="32.5" y="89.8">0</text>
<text x="131.7" y="89.8">TP5</text>
<text x="156.9" y="86.2">CB48</text>
<text x="162.3" y="86.2">0.1uF</text>
<text x="23.5" y="95.3">R53</text>
<text x="32.5" y="95.3">0</text>
<text x="122.6" y="91.6">R52</text>
<text x="124.5" y="93.4">0</text>
<text x="156.9" y="95.3">CB49</text>
<text x="162.3" y="95.3">0.1uF</text>
<text x="23.5" y="100.6">R55</text>
<text x="23.5" y="97">R54</text>
<text x="32.5" y="100.6">0</text>
<text x="32.5" y="97">0</text>
<text x="172.8" y="101.3">TS8121C</text>
<text x="23.5" y="102.4">R56</text>
<text x="32.5" y="102.4">0</text>
<text x="191.2" y="106">R58</text>
<text x="191.2" y="107.9">75</text>
<text x="196.6" y="106">R59</text>
<text x="196.6" y="107.9">75</text>
<text x="230.8" y="102.4">R57</text>
<text x="239.9" y="102.4">510</text>
<text x="248.9" y="106">RJ45</text>
<text x="75.8" y="109.6">R62</text>
<text x="84.8" y="109.6">0</text>
<text x="225.4" y="109.6">R60</text>
<text x="225.4" y="111.5">75</text>
<text x="230.8" y="109.6">R61</text>
<text x="230.8" y="111.5">75</text>
<text x="90.2" y="116.9">CB50</text>
<text x="124.5" y="115.1">R63</text>
<text x="124.5" y="118.7">R64</text>
<text x="133.5" y="115.1">4.7K</text>
<text x="133.5" y="118.7">4.7K</text>
<text x="90.2" y="120.5">0.1uF</text>
<text x="66.8" y="142.1">R66</text>
<text x="75.8" y="142.1">10K</text>
<text x="92" y="140.3">R65</text>
<text x="92" y="143.9">R67</text>
<text x="101" y="140.3">10K</text>
<text x="101" y="143.9">10K</text>
<text x="92" y="145.7">R68</text>
<text x="101" y="145.7">10K</text>
</g>
<g font-size="1.6" fill="#004080">
<text x="116.3" y="40.4">E-PAD</text>
<text x="128.8" y="41.2" transform="rotate(-90 128.8 41.2)">MDIO</text>
<text x="130.6" y="40.7" transform="rotate(-90 130.6 40.7)">MDC</text>
<text x="137.8" y="41.3" transform="rotate(-90 137.8 41.3)">RXD0</text>
<text x="139.7" y="41.3" transform="rotate(-90 139.7 41.3)">RXD1</text>
<text x="116.3" y="45.8">ISET</text>
<text x="116.3" y="47.6">MDI_RN</text>
<text x="127" y="44.5" transform="rotate(-90 127 44.5)">TEST_ON</text>
<text x="134.2" y="47.9" transform="rotate(-90 134.2 47.9)">CRS/LEDMOD</text>
<text x="144.6" y="47.6">RXD2</text>
<text x="116.3" y="49.4">MDI_RP</text>
<text x="116.3" y="51.2">REGOUT</text>
<text x="116.3" y="53">MDI_TN</text>
<text x="132.4" y="48.5" transform="rotate(-90 132.4 48.5)">RXER/INTR_32</text>
<text x="136" y="51.1" transform="rotate(-90 136 51.1)">RXDV/TPN_FIBER</text>
<text x="136.9" y="51.2">RX_CLK/50M_O</text>
<text x="139.9" y="53">DVDD33_IO</text>
<text x="144.6" y="49.4">RXD3</text>
<text x="116.3" y="54.8">MDI_TP</text>
<text x="116.3" y="56.6">AVDD33</text>
<text x="116.3" y="58.5">RESET_N</text>
<text x="135.7" y="58.5">TXCLK/50M_CLKI</text>
<text x="137.1" y="56.6">LED0/PHY_AD0</text>
<text x="144.8" y="54.8">LED3</text>
<text x="144.7" y="60.2">TXD0</text>
<text x="127" y="69.5" transform="rotate(-90 127 69.5)">TXER/FXSD</text>
<text x="128.8" y="69.5" transform="rotate(-90 128.8 69.5)">X1</text>
<text x="130.6" y="69.5" transform="rotate(-90 130.6 69.5)">X2</text>
<text x="132.4" y="69.5" transform="rotate(-90 132.4 69.5)">COL/RMII</text>
<text x="134.2" y="69.5" transform="rotate(-90 134.2 69.5)">TXEN</text>
<text x="136" y="69.5" transform="rotate(-90 136 69.5)">TXD3</text>
<text x="137.8" y="69.5" transform="rotate(-90 137.8 69.5)">TXD2</text>
<text x="139.7" y="69.5" transform="rotate(-90 139.7 69.5)">TXD1</text>
<text x="249.8" y="80.1">LEDY-</text>
<text x="249.8" y="81.9">LEDY+</text>
<text x="172.2" y="85.5">POP</text>
<text x="172.2" y="87.3">CTI</text>
<text x="172.2" y="89.1">PON</text>
<text x="178.3" y="89.1">CT2</text>
<text x="178.3" y="85.5">TX+</text>
<text x="178.7" y="87.3">TX-</text>
<text x="249.8" y="85.5">TX+</text>
<text x="249.8" y="87.3">TX-</text>
<text x="249.8" y="89.1">RX+</text>
<text x="259.6" y="89.1">PGND</text>
<text x="172.2" y="90.9">NC1</text>
<text x="172.2" y="92.7">NC2</text>
<text x="172.2" y="94.5">PIP</text>
<text x="178.1" y="94.5">CR2</text>
<text x="178.1" y="92.7">NC4</text>
<text x="178.1" y="90.9">NC3</text>
<text x="249.8" y="92.7">NC</text>
<text x="249.8" y="94.5">NC</text>
<text x="249.8" y="90.9">RX-</text>
<text x="259.6" y="94.5">PGND</text>
<text x="172.2" y="96.3">CR1</text>
<text x="172.2" y="98.1">PIN</text>
<text x="178.1" y="96.3">RX+</text>
<text x="178.5" y="98.1">RX-</text>
<text x="249.8" y="96.3">NC</text>
<text x="249.8" y="98.1">NC</text>
<text x="249.8" y="101.7">LEDG-</text>
<text x="249.8" y="103.5">LEDG+</text>
</g>
<g font-size="1.3">
<text x="28.9" y="1.4">5</text>
<text x="83" y="1.4">4</text>
<text x="137.1" y="1.4">3</text>
<text x="191.2" y="1.4">2</text>
<text x="245.3" y="1.4">1</text>
<text x=".5" y="24.3">D</text>
<text x="272.8" y="24.3">D</text>
<text x=".5" y="67.1">C</text>
<text x="272.8" y="67.1">C</text>
<text x=".5" y="110">B</text>
<text x="272.8" y="110">B</text>
<text x=".5" y="152.8">A</text>
<text x="272.8" y="152.8">A</text>
<text x="28.9" y="174.5">5</text>
<text x="83" y="174.5">4</text>
<text x="137.1" y="174.5">3</text>
<text x="191.2" y="174.5">2</text>
<text x="245.3" y="174.5">1</text>
</g>
</svg>
